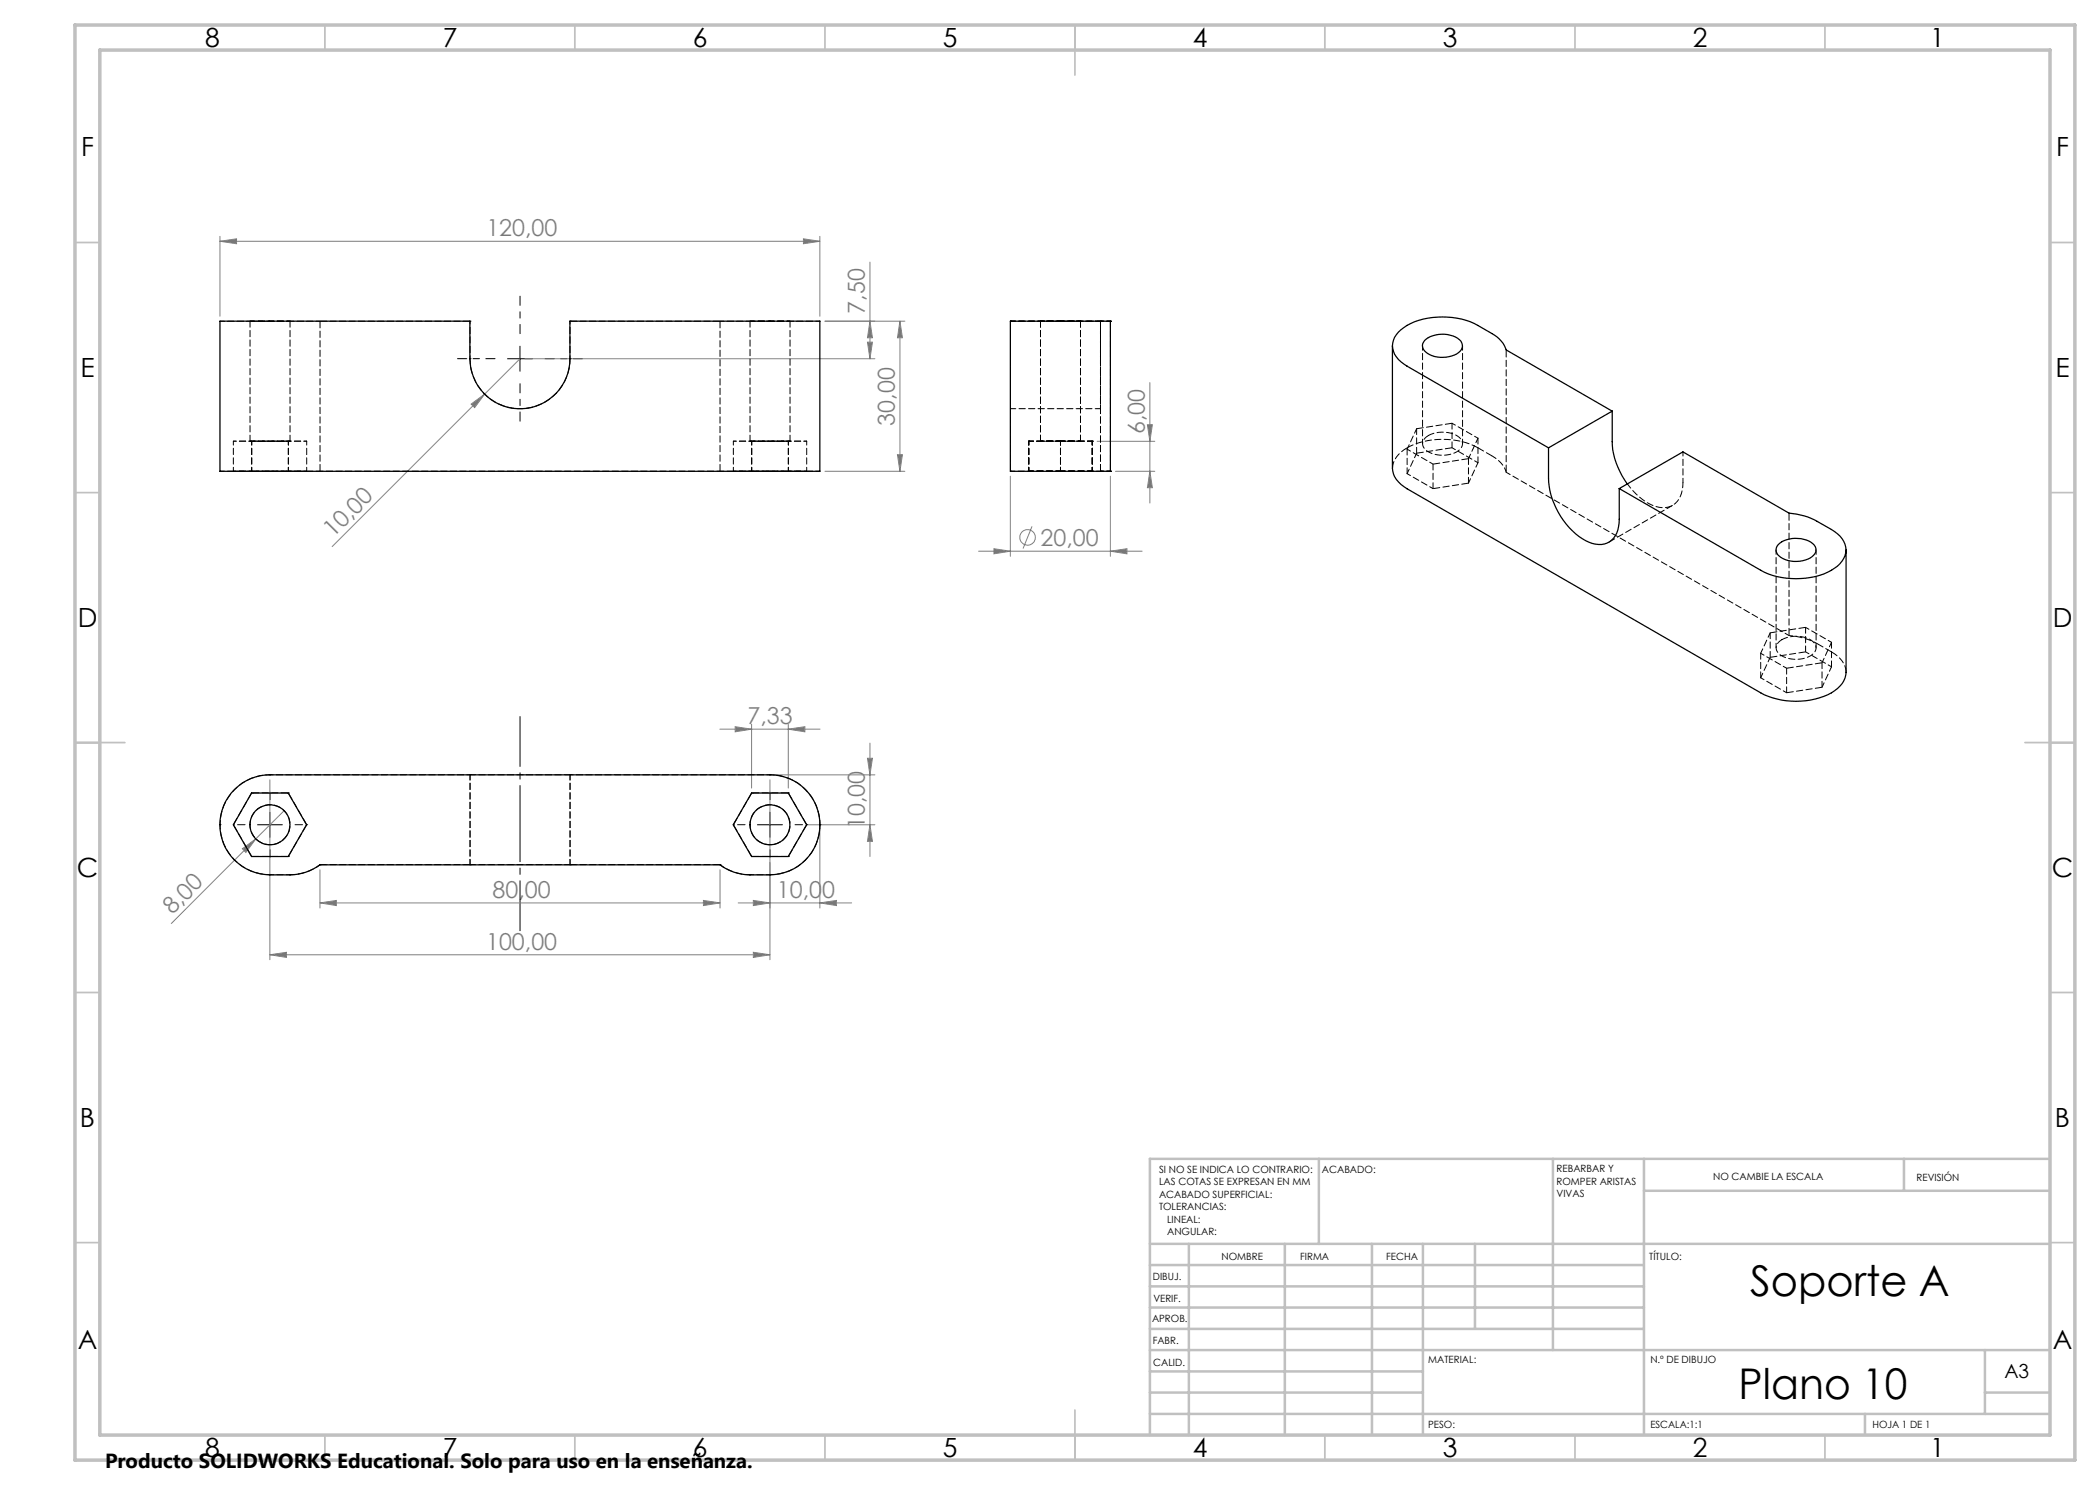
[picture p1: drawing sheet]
<svg xmlns="http://www.w3.org/2000/svg" width="420mm" height="297mm" viewBox="0 0 420 297" stroke-linecap="round" stroke-linejoin="round" font-family="sans-serif">
<g fill="none" stroke="#808080" stroke-width=".2">
<path d="M44 48.3l3.3-.5v1zM44 47.3v15.9M44 48.3h120M160.7 47.8l3.3 .5-3.3 .5zM164 47.3v15.9M174 52.4v19.4M96.9 78.8l-30.5 30.5M104 71.8l-7.1 7M105 71.8h70M173.5 68.4h1l-.5 3.4zM174 64.2l.5 3.4h-1zM180 64.2v30.1"/>
<path d="M180 64.2l.5 3.4h-1zM181 64.2h-16M230 76.5v24.1M94.2 80.8l2.7-2-2 2.7zM165 94.3h16M179.5 90.9h1l-.5 3.4zM202.1 95.2v16.1M219.4 88.3h11.6M222.1 95.2v16.1M223.1 94.3h7.9M229.5 84.9h1l-.5 3.4zM230 94.3l.5 3.2h-1z"/>
<path d="M195.7 110.2h32.7M198.8 109.7l3.3 .5-3.3 .6zM206.4 105.3l-1.8 4.4M222.1 110.2l3.3-.5v1.1zM54 156v35.9M144 145.8h20M147 145.3l3.3 .5-3.3 .6zM150.3 144.8v12.8M154 156v35.9M155 155h20M157.7 145.8l3.3-.5v1.1zM157.7 144.8v12.8"/>
<path d="M173.5 151.7h1l-.5 3.3zM174 148.6v22.7M48.5 169.8l2.7-2-2 2.7zM51.2 167.8l-16.9 16.9M56.8 162.1l-5.6 5.7M64 174v7.6M144 174v7.6M161.5 165h13.5M164 165.9v15.7M174 165l.5 3.3h-1zM54 191l3.3-.5v1zM54 191h100"/>
<path d="M64 180.6l3.3-.5v1zM64 180.6h80M140.7 180.1l3.3 .5-3.3 .5zM147.6 180.6h22.7M150.7 190.5l3.3 .5-3.3 .5zM150.7 180.1l3.3 .5-3.3 .5zM164 180.6l3.3-.5v1z"/>
<circle cx="205.5" cy="107.5" r="1.55"/>
</g>
<path d="M54 159.9v-1.5M154 159.9v-1.5M49 164.9h-1.5M54 169.9v1.5M59 164.9h1.5M149 164.9h-1.5M154 169.9v1.5M159 164.9h1.5" fill="none" stroke="#000" stroke-width=".2" stroke-dasharray="15.2 1.3 1.3 1.3"/>
<path d="M99 71.7h-7.5M104 66.7v-7.5M104 76.7v7.5M109 71.7h7.5" fill="none" stroke="#000" stroke-width=".2" stroke-dasharray="15.2 1.3 1.3 1.3" stroke-dashoffset="13.4"/>
<path d="M101.5 71.8h5M104 69.2v5.1M51.5 165h5M54 162.5v5M151.5 165h5M154 162.5v5" fill="none" stroke="#000" stroke-width=".2"/>
<path d="M104 143.3v42.8" fill="none" stroke="#000" stroke-width=".2" stroke-dasharray="15.2 1.3 1.3 1.3" stroke-dashoffset="5.3"/>
<g fill="none" stroke="#c0c0c0" stroke-width=".35">
<path d="M65 5v5M115 5v5M165 5v5M215 5v10M265 5v5M315 5v5M365 5v5M15 48.5h5M410 48.5h5M15 98.5h5M410 98.5h5M15 148.5h10"/>
<path d="M405 148.5h10M15 198.5h5M410 198.5h5M15 248.5h5M410 248.5h5M65 287v5M115 287v5M165 287v5M215 282v10M265 287v5M315 287v5M365 287v5"/>
</g>
<g fill="none" stroke="#c0c0c0" stroke-width=".5">
<path d="M263.8 231.8v17M310.6 231.8v38.2M328.8 231.8v55.2M328.8 238.2h81.2M380.8 231.8v6.4M410 231.8h-180v55.2M230 248.8h180M230 257.3h98.8M230 253h98.8M237.8 248.8v38.2M257 248.8v38.2M274.4 248.8v38.2"/>
<path d="M284.6 248.8v38.2M295 248.8v17M230 265.8h98.8M230 261.5h98.8M230 278.5h54.6M230 274.3h54.6M230 270h180M397 278.5h13M397 270v12.8M230 282.8h180M373 282.8v4.2"/>
</g>
<path d="M15 5h400v287h-400zM20 10h390v277h-390z" fill="none" stroke="#c0c0c0" stroke-width=".7"/>
<g fill="#808080">
<path d="M222.1 110.2l3.3-.5v1.1zM198.8 109.7l3.3 .5-3.3 .6z"/>
<path d="M160.7 47.8l3.3 .5-3.3 .5zM44 48.3l3.3-.5v1zM150.7 190.5l3.3 .5-3.3 .5zM54 191l3.3-.5v1zM140.7 180.1l3.3 .5-3.3 .5zM64 180.6l3.3-.5v1z"/>
<path d="M150.7 180.1l3.3 .5-3.3 .5zM164 180.6l3.3-.5v1z"/>
<path d="M157.7 145.8l3.3-.5v1.1zM147 145.3l3.3 .5-3.3 .6z"/>
<path d="M94.2 80.8l.7 .7 2-2.7zM48.5 169.8l.7 .7 2-2.7z"/>
<path d="M179.5 90.9h1l-.5 3.4zM180 64.2l.5 3.4h-1zM174 165l.5 3.3h-1zM173.5 151.7h1l-.5 3.3z"/>
<path d="M229.5 84.9h1l-.5 3.4zM230 94.3l.5 3.2h-1z"/>
<path d="M174 64.2l.5 3.4h-1zM173.5 68.4h1l-.5 3.4z"/>
</g>
<g fill="none" stroke="#000" stroke-width=".25">
<path d="M44 64.2h50v7.6a10 10 0 0 0 10 9.9 10 10 0 0 0 10-9.9v-7.6h50v30.1h-120zM202.1 64.2h20v30.1h-20zM278.5 69.2v24.5a5.1 5.1 0 0 0 2.9 4.1l70.7 40.8a15.3 15.3 0 0 0 14.8-.5 4.7 4.7 0 0 0 2.3-3.6v-24.5M284.9 68.1a5.7 5.7 0 0 1 7.3 .1 1.71 1.71 0 0 1-.9 2.6 5.7 5.7 0 0 1-6.5-.7 1.45 1.45 0 0 1 .1-2zM309.7 89.6v6.1a15.2 15.2 0 0 0 8.1 12.7 4 4 0 0 0 5.9-3.1l.1-1.4v-6.2M322.4 82.2v6.1a15 15 0 0 0 3.1 8.5M322.4 82.2l-21.2-12.2a5.9 5.9 0 0 0-2.8-3.3 18.4 18.4 0 0 0-6.1-2.9 15.3 15.3 0 0 0-11.5 1.7 4 4 0 0 0-.6 6.9l1.2 .8 28.3 16.4M322.4 82.2l-12.7 7.4M323.8 97.7l12.8-7.3 21.2 12.2a13.5 13.5 0 0 1 5.6 1.7 16.3 16.3 0 0 1 4.6 2.9 4 4 0 0 1-1.1 6.4 15.4 15.4 0 0 1-13.2 1.2l-1.6-.8zM355.7 108.9a5.6 5.6 0 0 1 7.2 .1 1.66 1.66 0 0 1-.9 2.6 5.7 5.7 0 0 1-6.5-.7 1.5 1.5 0 0 1 .2-2zM46.9 157.9a9.8 9.8 0 0 1 7.1-2.9h100a10 10 0 0 1 10 10 10 10 0 0 1-10 10 19.1 19.1 0 0 1-6.4-.3l-1.5-.5-2.1-1.2h-80a10.3 10.3 0 0 1-6 2 19 19 0 0 1-6.9-.5 10 10 0 0 1-4.2-16.6zM50.3 158.6h7.3l3.7 6.4-3.7 6.3h-7.3l-3.6-6.3z"/>
<path d="M150.3 158.6h7.4l3.6 6.4-3.6 6.3h-7.4l-3.7-6.3z"/>
<circle cx="54" cy="165" r="4"/>
<circle cx="154" cy="165" r="4"/>
</g>
<g fill="none" stroke="#000" stroke-width=".2" stroke-dasharray="1.3 .6">
<path d="M94 71.7h.1M94 64.2h.1M114 71.7h.1M114 64.2h.1M202.1 64.2h.1M220.1 64.2h.1M222.1 64.2h.1M202.1 94.2h.1M205.7 88.2h.1M205.7 94.2h.1M218.4 88.2h.1M218.4 94.2h.1"/>
<path d="M220.1 94.2h.1M222.1 94.2h.1M281.4 89.6a15.6 15.6 0 0 1 14.2 0M298.4 91.2l-2.8-1.6M321.8 108.4l12.7-7.3M366.3 130.4l-2.8-1.7M50.3 158.6h.1M54 154.9h.1M57.7 158.6h.1M94 154.9h.1M114 154.9h.1M150.3 158.6h.1"/>
<path d="M154 154.9h.1M157.7 158.6h.1M44 164.9h.1M46.7 164.9h.1M50.3 171.3h.1M54 174.9h.1M57.7 171.3h.1M58 174.9h.1M61.3 164.9h.1M64 172.9h.1M94 172.9h.1M114 172.9h.1"/>
<path d="M144 172.9h.1M146.7 164.9h.1M150 174.9h.1M150.3 171.3h.1M154 174.9h.1M157.7 171.3h.1M161.3 164.9h.1M164 164.9h.1"/>
</g>
<g fill="none" stroke="#000" stroke-width=".2" stroke-dasharray="1.3 .6" stroke-dashoffset=".7">
<path d="M94 71.7v-7.5M114 64.2v7.5M202.1 64.2v7.5M202.1 71.7v-7.5M220.1 64.2v7.5M220.1 71.7v-7.5M46.7 88.2h3.6M46.7 94.2h3.6M50.3 94.2h-3.6M50.3 88.2h-3.6M57.7 88.2h3.6M57.7 94.2h3.6"/>
<path d="M61.3 94.2h-3.6M61.3 88.2h-3.6M146.7 88.2h3.6M146.7 94.2h3.6M150.3 94.2h-3.6M150.3 88.2h-3.6M157.7 88.2h3.6M157.7 94.2h3.6M161.3 94.2h-3.6M161.3 88.2h-3.6"/>
</g>
<g fill="none" stroke="#000" stroke-width=".2" stroke-dasharray="1.3 .6" stroke-dashoffset=".5">
<path d="M54 64.2h4M64 64.2h-6M150 64.2h-6M150 64.2h4M46.7 88.2v6M50.3 88.2v6M57.7 88.2v6M58 94.2h6M58 94.2h-4M61.3 88.2v6M144 94.2h6M146.7 88.2v6"/>
<path d="M150.3 88.2v6M154 94.2h-4M157.7 88.2v6M161.3 88.2v6M205.7 88.2v6M212.1 88.2v6M218.4 88.2v6M286.6 92.8l-5.2-3M286.6 97.7l-5.2-3M290.4 84.6l5.2 3M290.4 89.5l5.2 3M357.3 133.6l-5.2-2.9"/>
<path d="M357.3 138.5l-5.2-2.9M357.8 127.1a13.7 13.7 0 0 1 5.7 1.6M361.1 125.5l5.2 3M361.1 130.4l5.2 3M50 164.9a4 4 0 0 0 5.8 3.6 4 4 0 0 0 .5-6.8 4 4 0 0 0-6.2 2.6l-.1 .6M54 174.9h4M150 164.9a4 4 0 0 0 5.8 3.6 4 4 0 0 0 .5-6.8 4 4 0 0 0-6.2 2.6l-.1 .6M150 174.9h4"/>
</g>
<g fill="none" stroke="#000" stroke-width=".2" stroke-dasharray="1.3 .6" stroke-dashoffset="-.2">
<path d="M50.3 88.2h7.4M50.3 94.2h7.4M57.7 94.2h-7.4M57.7 88.2h-7.4M150.3 88.2h7.4M150.3 94.2h7.4M157.7 94.2h-7.4M157.7 88.2h-7.4M301.2 94.5v-24.5M357.8 102.6v24.5M50.3 158.6l-3.6 6.3M57.7 158.6h-7.4"/>
<path d="M150.3 158.6l-3.6 6.3M157.7 158.6h-7.4M46.7 164.9l3.6 6.4M50.3 171.3h7.4M57.7 171.3l3.6-6.4M61.3 164.9l-3.6-6.3M146.7 164.9l3.6 6.4M150.3 171.3h7.4M157.7 171.3l3.6-6.4M161.3 164.9l-3.6-6.3"/>
</g>
<g fill="none" stroke="#000" stroke-width=".2" stroke-dasharray="1.3 .6" stroke-dashoffset=".3">
<path d="M50 64.2h8h-8M150 64.2h8h-8M212.1 64.2h4h-8h4M50 88.2h8h-8M150 88.2h8h-8M205.7 88.2h6.4M205.7 94.2h6.4M212.1 88.2h-6.4M212.1 94.2h-6.4M212.1 88.2h-4h8h-4M212.1 88.2h6.3M212.1 94.2h6.3"/>
<path d="M218.4 94.2h-6.3M218.4 88.2h-6.3M281.4 89.8l1.9-4.1M281.4 94.7l1.9-4.1M295.6 87.6l-1.9 4.1M295.6 92.5l-1.9 4.1M298.4 91.2a5.6 5.6 0 0 1 2.8 3.3M352.1 130.7l1.9-4.1M352.1 135.6l1.9-4.1M366.3 128.5l-1.9 4.1M366.3 133.4l-1.9 4.1M64 172.9a10 10 0 0 1-6 2"/>
<path d="M150 174.9a10 10 0 0 1-6-2"/>
</g>
<g fill="none" stroke="#000" stroke-width=".2" stroke-dasharray="1.3 .6" stroke-dashoffset=".4">
<path d="M54 64.2h-10M164 64.2h-10M212.1 64.2h-10M222.1 64.2h-10M284.5 69.1v19.6M44 94.2h10M154 94.2h10M202.1 94.2h10M212.1 94.2h10M292.5 88.7v-19.6M336.6 90.4v6.1M355.2 110v19.6"/>
<path d="M357.8 127.1l-56.6-32.6M363.2 129.6v-19.6M154 154.9a10 10 0 0 1 10 10M44 164.9a10 10 0 0 1 10-10M54 174.9a10 10 0 0 1-10-10M164 164.9a10 10 0 0 1-10 10"/>
</g>
<g fill="none" stroke="#000" stroke-width=".2" stroke-dasharray="1.3 .6" stroke-dashoffset="-.1">
<path d="M64 64.2h30M114 64.2h30M144 64.2v30M202.1 64.2v30M220.1 64.2v30M222.1 64.2v30M64 94.2v-30M220.1 94.2v-30M222.1 94.2v-30M278.5 93.6a5 5 0 0 1 2.9-4M283.3 85.7l7.1-1.1M283.3 90.6l7.1-1.1"/>
<path d="M293.7 91.7l-7.1 1.1M293.7 96.6l-7.1 1.1M354 126.6l7.1-1.1M354 131.5l7.1-1.1M364.4 132.6l-7.1 1M364.4 137.5l-7.1 1M366.3 130.4a5 5 0 0 1 2.9 4.1M64 172.9h30M114 172.9h30"/>
</g>
<path d="M114 71.7a10 10 0 0 1-10 10 10 10 0 0 1-10-10M202.1 71.7v10v-10M202.1 64.2h18M220.1 71.7v10v-10M202.1 81.7h18M336.6 96.5a4.9 4.9 0 0 1-2.4 4.8 6.4 6.4 0 0 1-6.3-1.9l-1.3-1.3-1.1-1.3M94 154.9v18M114 154.9v18M114 154.9h-20M114 172.9h-20" fill="none" stroke="#000" stroke-width=".2" stroke-dasharray="1.3 .6" stroke-dashoffset=".2"/>
<path d="M220.1 64.2h2M222.1 64.2h-2M144 94.2h-80M220.1 94.2h2M222.1 94.2h-2M54 154.9h40M114 154.9h40" fill="none" stroke="#000" stroke-width=".2" stroke-dasharray="1.3 .6" stroke-dashoffset=".6"/>
<g fill="none" stroke="#000" stroke-width=".2" stroke-dasharray="1.3 .6" stroke-dashoffset=".1">
<path d="M50 64.2v24M150 64.2v24M208.1 64.2v24M58 88.2v-24M158 88.2v-24M216.1 88.2v-24M281.4 89.8v4.9M283.3 85.7v4.9M285.7 87.1a1.69 1.69 0 0 0-1.2 1.5 1.69 1.69 0 0 0 1 1.6 5.9 5.9 0 0 0 6.5-.4 1.6 1.6 0 0 0-.5-2.6 6.2 6.2 0 0 0-5.8-.1M286.6 92.8v4.9M290.4 84.6v4.9M293.7 91.7v4.9"/>
<path d="M295.6 87.6v4.9M352.1 130.7v4.9M354 126.6v4.9M356.4 127.9a1.69 1.69 0 0 0-1.2 1.5 1.69 1.69 0 0 0 1 1.7 5.9 5.9 0 0 0 6.6-.5 1.6 1.6 0 0 0-.5-2.5 6.2 6.2 0 0 0-5.9-.2M357.3 133.6v4.9M361.1 125.5v4.9M364.4 132.6v4.9M366.3 128.5v4.9"/>
</g>
<g font-size="8.5">
<text x="350" y="259.3">Soporte A</text>
<text x="347.7" y="279.7">Plano 10</text>
</g>
<g font-size="5.3">
<text x="41" y="9.5">8</text>
<text x="88.5" y="9.5">7</text>
<text x="138.5" y="9.5">6</text>
<text x="188.5" y="9.5">5</text>
<text x="238.5" y="9.5">4</text>
<text x="288.5" y="9.5">3</text>
<text x="338.5" y="9.5">2</text>
<text x="386" y="9.5">1</text>
<text x="16.2" y="31.2">F</text>
<text x="411.2" y="31.2">F</text>
<text x="16.1" y="75.5">E</text>
<text x="411.1" y="75.5">E</text>
<text x="15.5" y="125.5">D</text>
<text x="410.5" y="125.5">D</text>
<text x="15.4" y="175.5">C</text>
<text x="410.4" y="175.5">C</text>
<text x="16" y="225.5">B</text>
<text x="411" y="225.5">B</text>
<text x="15.5" y="269.7">A</text>
<text x="410.5" y="269.7">A</text>
<text x="41" y="291.5">8</text>
<text x="88.5" y="291.5">7</text>
<text x="138.5" y="291.5">6</text>
<text x="188.5" y="291.5">5</text>
<text x="238.5" y="291.5">4</text>
<text x="288.5" y="291.5">3</text>
<text x="338.5" y="291.5">2</text>
<text x="386" y="291.5">1</text>
</g>
<g font-size="4.7" fill="#808080">
<text x="97.3" y="47.2">120,00</text>
<text x="173" y="62.8" transform="rotate(-90 173 62.8)">7,50</text>
<text x="179" y="85.1" transform="rotate(-90 179 85.1)">30,00</text>
<text x="229" y="86.8" transform="rotate(-90 229 86.8)">6,00</text>
<text x="66.6" y="107.7" transform="rotate(-45 66.6 107.7)">10,00</text>
<text x="208.1" y="109.2">20,00</text>
<text x="149.5" y="144.8">7,33</text>
<text x="173" y="165.8" transform="rotate(-90 173 165.8)">10,00</text>
<text x="98.5" y="179.6">80,00</text>
<text x="155.4" y="179.6">10,00</text>
<text x="34.5" y="183.1" transform="rotate(-45 34.5 183.1)">8,00</text>
<text x="97.2" y="189.9">100,00</text>
</g>
<text font-size="4.1" x="21" y="293.7">Producto SOLIDWORKS Educational. Solo para uso en la enseñanza.</text>
<text font-size="3.9" x="400.9" y="275.5">A3</text>
<g font-size="2">
<text x="231.8" y="234.6">SI NO SE INDICA LO CONTRARIO:</text>
<text x="231.8" y="237.1">LAS COTAS SE EXPRESAN EN MM</text>
<text x="231.8" y="239.6">ACABADO SUPERFICIAL:</text>
<text x="264.4" y="234.6">ACABADO:</text>
<text x="311.3" y="234.5">REBARBAR Y</text>
<text x="311.3" y="237">ROMPER ARISTAS</text>
<text x="311.3" y="239.5">VIVAS</text>
<text x="342.6" y="236">NO CAMBIE LA ESCALA</text>
<text x="383.3" y="236.2">REVISIÓN</text>
<text x="231.8" y="242.1">TOLERANCIAS:</text>
<text x="233.4" y="244.6">LINEAL:</text>
<text x="233.4" y="247.1">ANGULAR:</text>
<text x="244.3" y="252">NOMBRE</text>
<text x="260" y="251.9">FIRMA</text>
<text x="277.2" y="251.9">FECHA</text>
<text x="329.9" y="251.9">TÍTULO:</text>
<text x="230.6" y="256.1">DIBUJ.</text>
<text x="230.7" y="260.3">VERIF.</text>
<text x="230.4" y="264.4">APROB.</text>
<text x="230.5" y="268.8">FABR.</text>
<text x="230.7" y="273.1">CALID.</text>
<text x="285.6" y="272.5">MATERIAL:</text>
<text x="330.1" y="272.5">N.º DE DIBUJO</text>
<text x="285.6" y="285.5">PESO:</text>
<text x="330.1" y="285.6">ESCALA:1:1</text>
<text x="374.5" y="285.6">HOJA 1 DE 1</text>
</g>
</svg>
